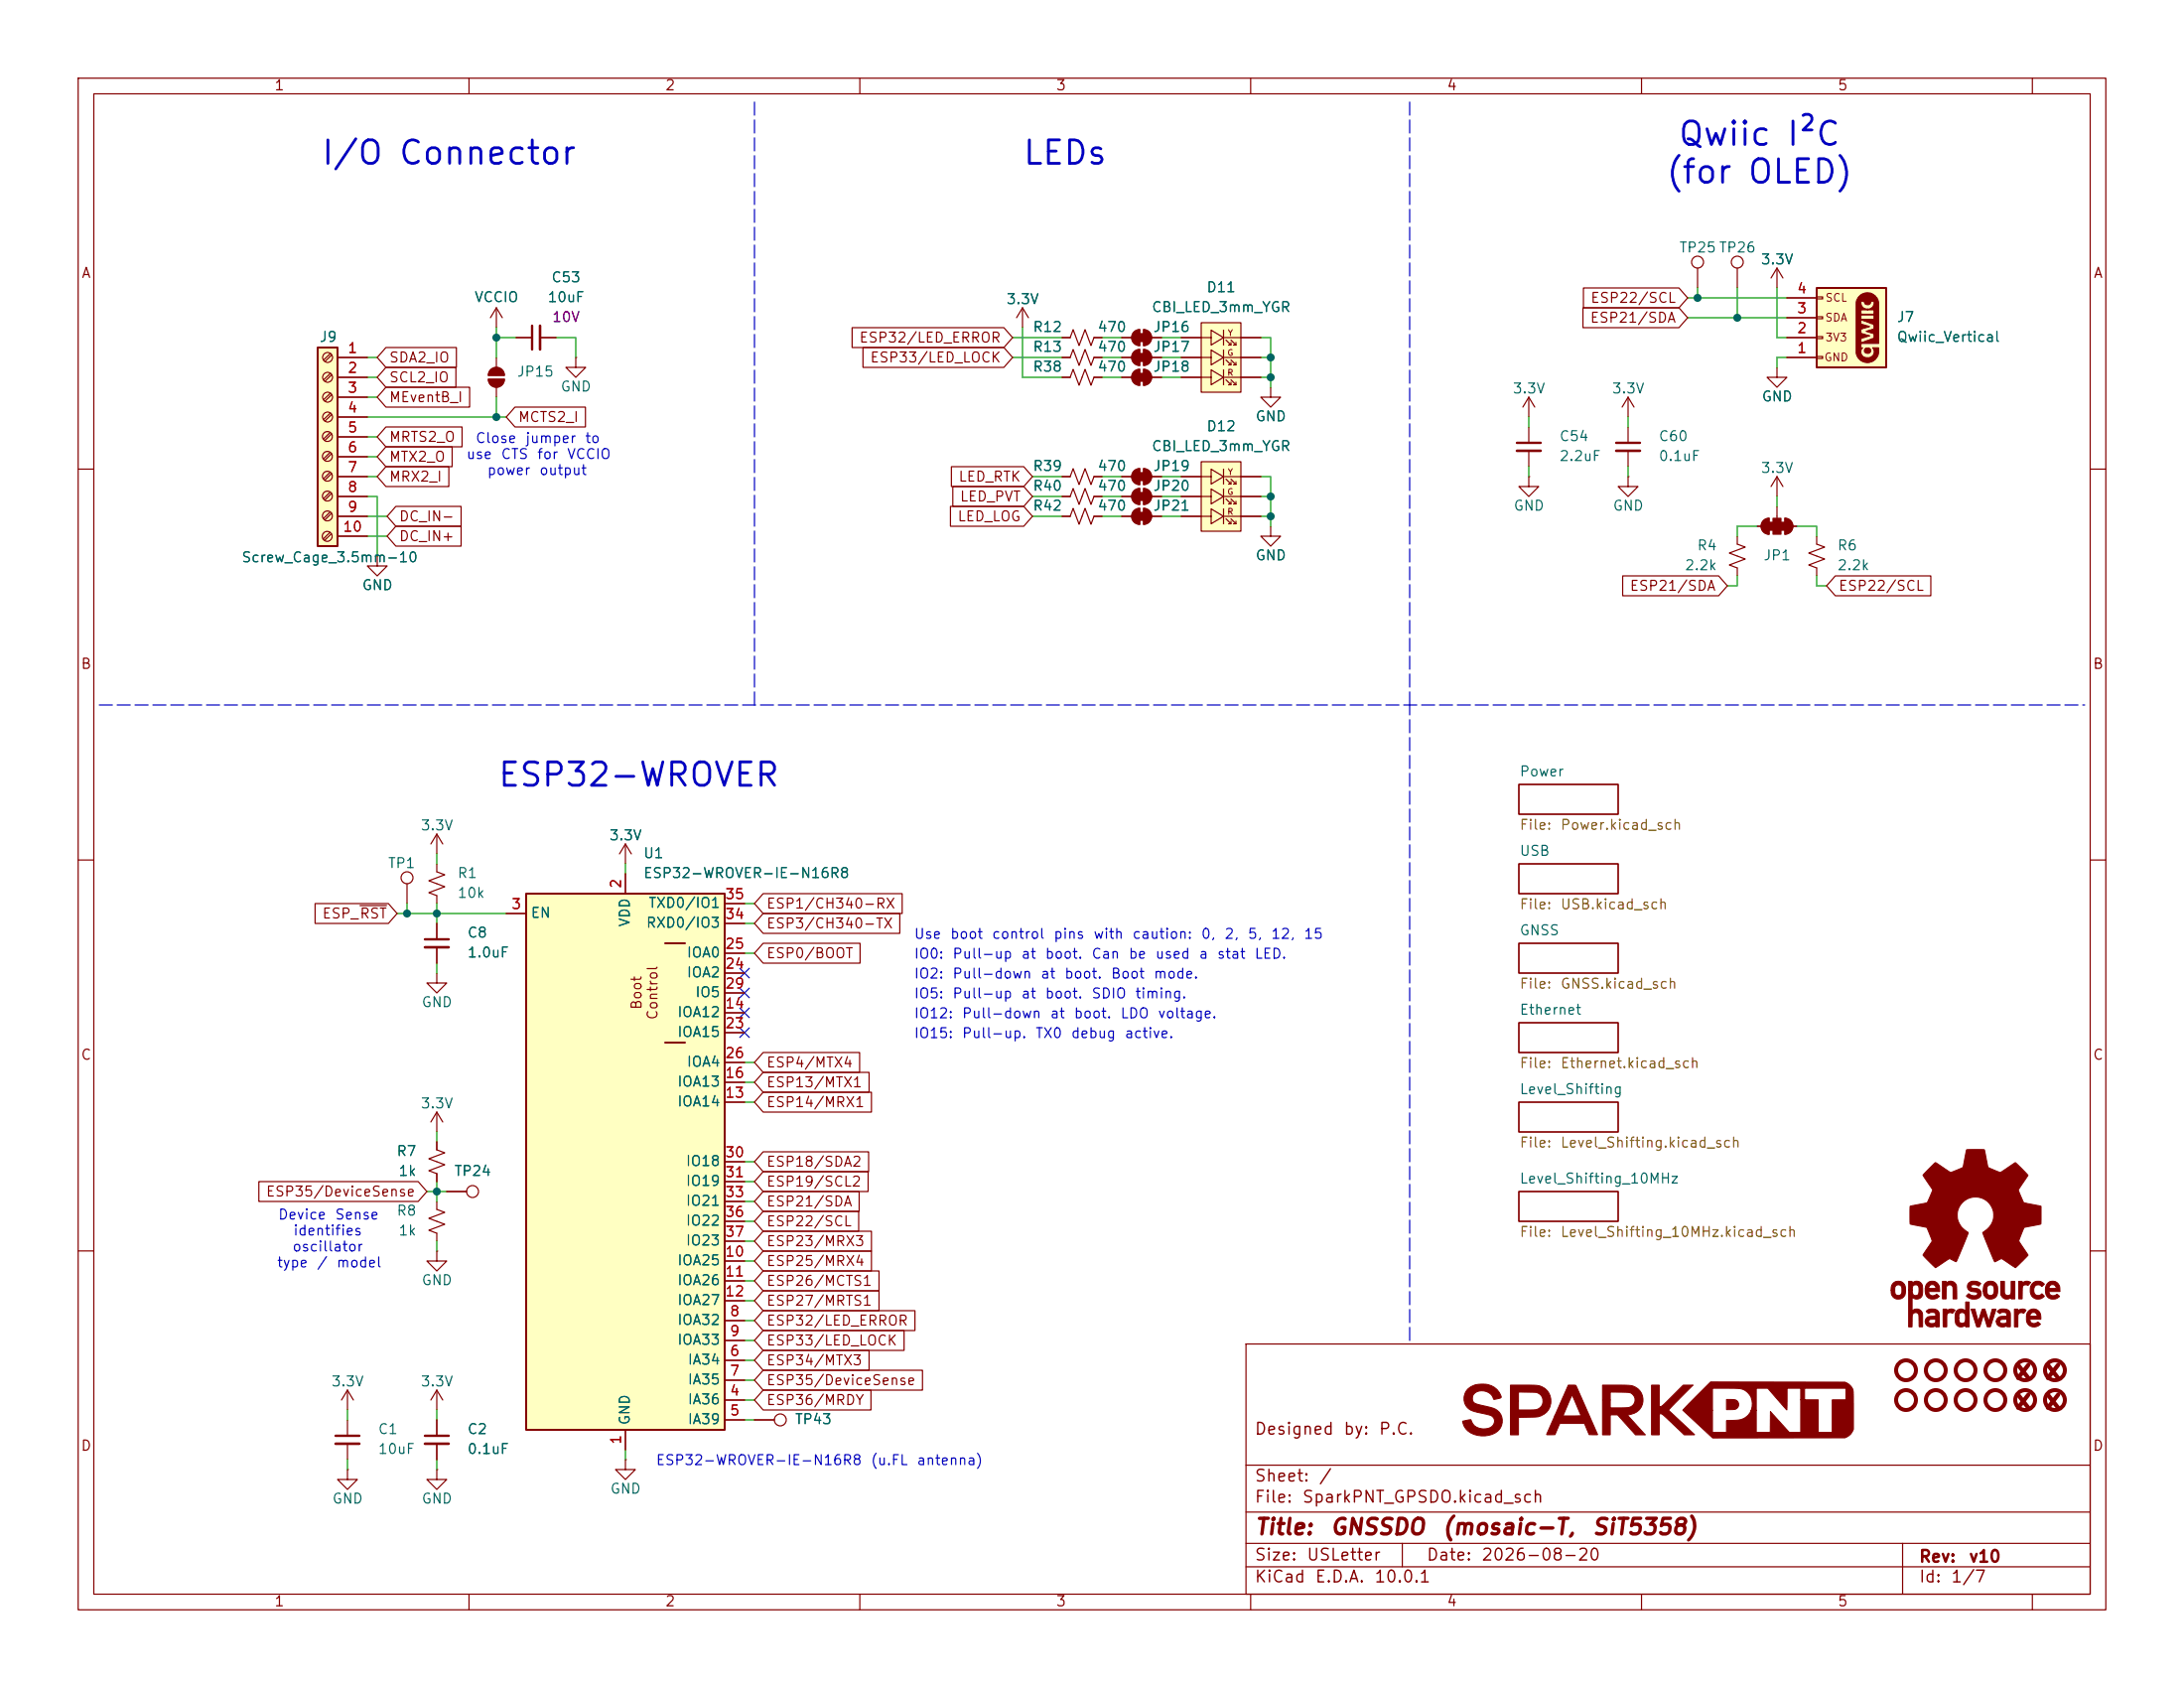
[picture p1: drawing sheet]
<svg xmlns="http://www.w3.org/2000/svg" width="279mm" height="216mm" viewBox="0 0 279 216" stroke-linecap="round" stroke-linejoin="round" font-family="sans-serif">
<g fill="none" stroke="#840000" stroke-width=".15">
<path d="M10 10h259.4v195.9h-259.4zM12 12h255.4v191.9h-255.4zM60 10v2M110 10v2M160 10v2M210 10v2M260 10v2M130.8 39.4l-.8 1.2M130.8 39.4l.8 1.2M130.8 39.4v2.5M143.5 43.2h1.3M145.1 42.5l.3-.3h.4v2a1.02 1.02 0 0 1-.9-.6 1.02 1.02 0 0 1 .2-1.1z"/>
<path d="M146.3 42.2a1.02 1.02 0 0 1 1 1 1.02 1.02 0 0 1-1 1zM147.3 43.2h1.3M10 60h2M267.4 60h2M10 110h2M80 108l-.8 1.2M80 108l.8 1.2M80 108v2.5M194.3 110.5h12.7v3.8h-12.7zM194.3 100.3h12.7v3.8h-12.7zM267.4 110h2M194.3 130.8h12.7v3.8h-12.7z"/>
<path d="M194.3 120.7h12.7v3.8h-12.7zM55.9 153.7v1l1 .4-2 .7 2 .8-2 .8 1 .3v1.1M194.3 152.4h12.7v3.8h-12.7zM194.3 141h12.7v3.8h-12.7zM10 160h2M44.4 177.8l-.7 1.3M44.4 177.8l.8 1.3M44.4 177.8v2.5M55.9 160v1.3h1.2l-1.2 1.3-1.3-1.3h1.3M55.9 160h.1M159.4 171.9h108v32h-108zM267.4 160h2"/>
<path d="M44.4 188v1.2h1.3l-1.3 1.3-1.2-1.3h1.2M44.4 188h.1M44.4 181.6v2M44.4 184.7v2M80 186.7v1.3h1.3l-1.3 1.2-1.3-1.2h1.3M80 186.7h.1M96.5 181.6h2.6M159.4 197.4h108M159.4 193.4h108M159.4 187.4h108M179.4 197.4v3M243.4 197.4v6.5"/>
<path d="M60 203.9v2M110 203.9v2M159.4 200.4h108M160 203.9v2M210 203.9v2M260 203.9v2"/>
<circle cx="99.8" cy="181.6" r=".76"/>
</g>
<g fill="#840000" stroke="#840000" stroke-width=".15">
<path d="M145.5 42.7h1.1v1h-1.1z"/>
<path d="M145.1 42.5l.3-.3h.4v2a1.02 1.02 0 0 1-.9-.6 1.02 1.02 0 0 1 .2-1.1z"/>
<path d="M146.3 42.2a1.02 1.02 0 0 1 1 1 1.02 1.02 0 0 1-1 1z"/>
</g>
<path d="M42.9 183.6h3.1" fill="none" stroke="#840000" stroke-width=".3"/>
<path d="M42.9 184.7h3.1" fill="none" stroke="#840000" stroke-width=".33"/>
<path d="M153.7 41.3h5v8.9h-5z" fill="#ffffc2"/>
<g fill="none" stroke="#840000" stroke-width=".15">
<path d="M135.9 43.2h1l.4-1 .7 2 .8-2 .8 2 .4-1h1M151.1 43.2h3.8v-1l1.6 1-1.6 .9v-.9M151.1 45.7h3.8v-.9l1.6 .9-1.6 1v-1M151.1 48.3h3.8v-1l1.6 1-1.6 .9v-.9M153.7 41.3h5v8.9h-5zM156.5 42.2v1.9M156.5 44.8v1.9M156.5 47.3v1.9M156.5 43.2h4.8M156.5 45.7h4.8M156.5 48.3h4.8M156.8 43.5l.7 .6h-.3"/>
<path d="M156.8 46l.7 .7h-.3M156.8 48.6l.7 .6h-.3M157.5 43.5l.6 .6M157.5 43.8v.3M157.5 46.4v.3M157.5 48.9v.3M157.5 46l.6 .7M157.5 48.6l.6 .6M157.8 44.1h.3M157.8 46.7h.3M157.8 49.2h.3M158.1 43.8v.3"/>
<path d="M158.1 46.4v.3M158.1 48.9v.3M55.9 177.8l-.8 1.3M55.9 177.8l.7 1.3M55.9 177.8v2.5M55.9 188v1.2h1.2l-1.2 1.3-1.3-1.3h1.3M55.9 188h.1M55.9 181.6v2M55.9 184.7v2"/>
</g>
<path d="M54.4 183.6h3" fill="none" stroke="#840000" stroke-width=".3"/>
<path d="M54.4 184.7h3" fill="none" stroke="#840000" stroke-width=".33"/>
<path d="M232.4 36.8h8.9v10.2h-8.9z" fill="#ffffc2"/>
<g fill="#840000" stroke="#840000" stroke-width=".13">
<path d="M237.9 37.8a1.46 1.46 0 0 1 2.4 .9l.1 5.2h-2.3v-.1l1.6-.6v-.5l-1-.3 1-.3v-2.5h-.8v-.1a.8 .8 0 0 0 .9-.9h-.5a.4 .4 0 0 1-.4 .4 .4 .4 0 0 1-.4-.4h-.4a.82 .82 0 0 0 .8 .9v.1h-.8v.6h1.6v.1h-1.6v.5h1.6v.7l-1.6-.6v.5l1.1 .4-1.1 .3v.5l1.1 .4-1.1 .3v1.2h.2a.82 .82 0 0 0 .4 1.3 .82 .82 0 0 0 1.1-.8l-.3-.5h.9a1.49 1.49 0 0 1-1.1 1.8 1.49 1.49 0 0 1-1.8-1.1v-6.5l.1-.5z"/>
<circle cx="238.9" cy="44.8" r=".4"/>
</g>
<path d="M232.4 36.8h8.9v10.2h-8.9z" fill="none" stroke="#840000" stroke-width=".25"/>
<g fill="none" stroke="#840000" stroke-width=".15">
<path d="M228.6 38.1h3.8M232.4 38h.8v.2h-.8zM195.6 50.8l-.8 1.3M195.6 50.8l.7 1.3M195.6 50.8v2.5M208.3 50.8l-.8 1.3M208.3 50.8l.7 1.3M208.3 50.8v2.5M228.6 45.7h3.8M228.6 43.2h3.8M228.6 40.6h3.8M232.4 40.5h.8v.3h-.8z"/>
<path d="M232.4 43.1h.8v.2h-.8zM232.4 45.6h.8v.2h-.8zM55.9 110.5v1l1 .4-2 .7 2 .8-2 .8 1 .4v1"/>
</g>
<path d="M153.7 59.1h5v8.8h-5z" fill="#ffffc2"/>
<g fill="none" stroke="#840000" stroke-width=".15">
<path d="M63.5 39.4l-.8 1.2M63.5 39.4l.8 1.2M63.5 39.4v2.5M217.2 34.3v2.5M222.2 34.3v2.5M227.3 34.3l-.7 1.3M227.3 34.3l.8 1.3M227.3 34.3v2.5M66 43.2h2.1M69.1 43.2h2M153.7 59.1h5v8.8h-5zM195.6 54.6v2"/>
<path d="M195.6 57.7v2M208.3 54.6v2M208.3 57.7v2M227.3 47v1.3h1.3l-1.3 1.2-1.2-1.2h1.2M151.1 61h3.8v-1l1.6 1-1.6 .9v-.9M151.1 63.5h3.8v-1l1.6 1-1.6 1v-1M151.1 66h3.8v-.9l1.6 .9-1.6 1v-1M156.5 60v1.9M156.5 62.5v2M156.5 65.1v1.9M156.5 61h4.8M156.5 63.5h4.8"/>
<path d="M156.5 66h4.8M156.8 61.3l.7 .6h-.3M156.8 63.8l.7 .7h-.3M156.8 66.4l.7 .6h-.3M157.5 61.3l.6 .6M157.5 61.6v.3M157.5 64.1v.4M157.5 66.7v.3M157.5 63.8l.6 .7M157.5 66.4l.6 .6M157.8 61.9h.3M157.8 64.5h.3"/>
<path d="M157.8 67h.3M158.1 61.6v.3M158.1 64.1v.4M158.1 66.7v.3M195.6 61v1.2h1.2l-1.2 1.3-1.3-1.3h1.3M195.6 61h.1M208.3 61v1.2h1.2l-1.2 1.3-1.3-1.3h1.3M208.3 61h.1M222.2 68.6v1l1.1 .4-2.1 .7 2.1 .8-2.1 .8 1 .3v1.1M224.8 67.3h1.3M225.6 66.6l.4-.2 .3-.1v2a1.02 1.02 0 0 1-.9-.6 1.02 1.02 0 0 1 .2-1.1zM227.3 61v2.5"/>
<path d="M227.3 64.8v1.5M227.3 61l-.7 1.2M227.3 61l.8 1.2M228.3 66.3a1.02 1.02 0 0 1 1.1 1 1.02 1.02 0 0 1-1.1 1zM228.6 67.3h1.3M55.9 118.1v2M55.9 124.5v1.2h1.2l-1.2 1.3-1.3-1.3h1.3M55.9 121.2v2M55.9 146.1v1l1 .3-2 .8 2 .8-2 .7 1 .4v1M55.9 142.2v2.6M55.9 142.2l-.8 1.3M55.9 142.2l.7 1.3"/>
<path d="M57.1 152.4h2.6"/>
<circle cx="217.2" cy="33.5" r=".76"/>
<circle cx="222.2" cy="33.5" r=".76"/>
<circle cx="60.5" cy="152.4" r=".76"/>
</g>
<path d="M68.1 41.7v3M194.1 56.6h3M206.8 56.6h3M54.4 120.1h3" fill="none" stroke="#840000" stroke-width=".3"/>
<path d="M69.1 41.7v3M194.1 57.7h3M206.8 57.7h3M54.4 121.2h3" fill="none" stroke="#840000" stroke-width=".33"/>
<g fill="#840000" stroke="#840000" stroke-width=".15">
<path d="M227.8 66.8h.5v1h-.5z"/>
<path d="M228.3 66.3a1.02 1.02 0 0 1 1.1 1 1.02 1.02 0 0 1-1.1 1z"/>
<path d="M226.8 66.3h1v2h-1z"/>
<path d="M226.3 66.8h.5v1h-.5z"/>
<path d="M225.6 66.6l.4-.2 .3-.1v2a1.02 1.02 0 0 1-.9-.6 1.02 1.02 0 0 1 .2-1.1z"/>
</g>
<g fill="none" stroke="#840000" stroke-width=".51">
<circle cx="243.8" cy="175.3" r="1.27"/>
<circle cx="251.5" cy="175.3" r="1.27"/>
</g>
<g fill="#840000" stroke="#840000" stroke-width=".13">
<path d="M242.2 164.1a.97 .97 0 0 1 1.2-.1 .97 .97 0 0 1 .4 1.2 .94 .94 0 0 1-1 1 .94 .94 0 0 1-.9-1.2h.5a.5 .5 0 0 0 .5 .7 .5 .5 0 0 0 .4-.7 .49 .49 0 0 0-.4-.7 .49 .49 0 0 0-.5 .7h-.5l.1-.5z"/>
<path d="M244.2 163.9h.4v.2a.81 .81 0 0 1 1-.1 .81 .81 0 0 1 .4 .9v.2a.82 .82 0 0 1-.4 .9 .82 .82 0 0 1-1-.1v1.8a.81 .81 0 0 1 1-.2 .81 .81 0 0 1 .4 1v1.2h-.5v-1.2a.47 .47 0 0 0-.4-.6 .47 .47 0 0 0-.5 .6v1.2h-.4v-4.7h.4v.2a.44 .44 0 0 0 .5 .5 .44 .44 0 0 0 .4-.6 .54 .54 0 0 0-.4-.8 .47 .47 0 0 0-.5 .7h-.4z"/>
<path d="M246.4 167.7a1.02 1.02 0 0 1 1.7 .3v1.7h-.5v-.2a.8 .8 0 0 1-.8 .2 .8 .8 0 0 1-.5-.7h.4a.47 .47 0 0 0 .6 .3 .47 .47 0 0 0 .3-.6l-.7 .1-.2 .2h-.4a.77 .77 0 0 1 .9-.6l.4-.1a.4 .4 0 0 0-.1-.4 .4 .4 0 0 0-.5 0h-.1a.3 .3 0 0 1-.5-.2z"/>
<path d="M246.5 164.2a.92 .92 0 0 1 1.1-.3 .92 .92 0 0 1 .5 1v.3h-1.4a.58 .58 0 0 0 .4 .5 .58 .58 0 0 0 .6-.2l.4 .3a1.05 1.05 0 0 1-1.3 .3 1.05 1.05 0 0 1-.5-1.3h1.4a.47 .47 0 0 0-.5-.5 .47 .47 0 0 0-.5 .5h-.4z"/>
<path d="M248.5 163.9h.5v.2a.84 .84 0 0 1 1-.1 .84 .84 0 0 1 .3 1v1.1h-.4v-1.1a.48 .48 0 0 0-.5-.7 .48 .48 0 0 0-.4 .7v1.1h-.5z"/>
<path d="M248.6 167.4h.5v.3a.78 .78 0 0 1 1-.1l-.3 .4a.48 .48 0 0 0-.6 0 .48 .48 0 0 0-.1 .5v1.2h-.5z"/>
<path d="M251.5 166.5h.4v3.2h-.4v-.2a.8 .8 0 0 1-1 .1 .8 .8 0 0 1-.4-.9v-.1h.5a.48 .48 0 0 0 .4 .7 .48 .48 0 0 0 .5-.7 .48 .48 0 0 0-.5-.7 .48 .48 0 0 0-.4 .7h-.5a.83 .83 0 0 1 .3-1 .83 .83 0 0 1 .9 0l.2 .1z"/>
<path d="M251.9 164.1l.5-.2a1.28 1.28 0 0 1 1 .3l-.3 .3a.73 .73 0 0 0-.9 0v.2l.3 .1a.72 .72 0 0 1 1 .6 .72 .72 0 0 1-.9 .8 1.26 1.26 0 0 1-1.1-.4l.4-.3a.79 .79 0 0 0 1.1 0v-.1a.63 .63 0 0 0-.7-.2 .64 .64 0 0 1-.6-.4 .64 .64 0 0 1 .2-.7z"/>
<path d="M252.2 167.5l.4-.1 .5 1.6 .4-1.3a.29 .29 0 0 1 .4-.3l.5 1.5 .5-1.4h.4l-.7 2.2h-.4l-.4-1.5-.4 1.2a.25 .25 0 0 1-.3 .3h-.2z"/>
<path d="M254 164.1a.93 .93 0 0 1 1.1-.1 .93 .93 0 0 1 .5 .9 .95 .95 0 0 1-.8 1.3 .95 .95 0 0 1-1.1-1.1h.5a.49 .49 0 0 0 .6 .6 .49 .49 0 0 0 .3-.7 .49 .49 0 0 0-.4-.7 .49 .49 0 0 0-.5 .6v.2h-.5l.1-.7z"/>
<path d="M255.5 167.7a1.08 1.08 0 0 1 1.7 .2v1.8h-.5v-.2a.81 .81 0 0 1-1.3-.5h.4a.54 .54 0 0 0 .9 .1v-.4l-.6 .1h-.2l-.1 .2h-.4a.77 .77 0 0 1 .9-.6l.4-.1a.4 .4 0 0 0-.1-.4 .4 .4 0 0 0-.5 0l-.2 .1z"/>
<path d="M256 163.9h.4v1.1a.46 .46 0 0 0 .4 .7 .46 .46 0 0 0 .5-.6v-1.2h.5v2.2h-.5v-.2a.81 .81 0 0 1-1.3-.3z"/>
<path d="M247.1 149.1l.5-.4 1.6 1a.48 .48 0 0 0 .7 .1l1-.4a.42 .42 0 0 0 .3-.5l.4-1.8 2.1-.1 .2 .1 .4 1.9a.39 .39 0 0 0 .4 .5l1.2 .5 1.9-1.3 .4 .4 1.2 1.2-1.2 1.9 .5 1.2a.57 .57 0 0 0 .7 .5l1.7 .4v2.2l-2.1 .5-.6 1.3a.51 .51 0 0 0 .1 .8l1 1.4-.2 .2-1.5 1.4-1.4-.9a.5 .5 0 0 0-.8 0l-.4 .2-.1-.1-1.4-3.4a.24 .24 0 0 1 0-.3 .24 .24 0 0 1 .2-.1 2.34 2.34 0 0 0 .5-3.6 2.34 2.34 0 0 0-3.6 .2 2.34 2.34 0 0 0 .9 3.5l.1 .2-1.5 3.5-.1 .1-.3-.2a.54 .54 0 0 0-.9 .1l-1.4 .8-.2-.1-1.4-1.5 .8-1.2a.66 .66 0 0 0 .4-.7l-.6-1.3a.41 .41 0 0 0-.5-.4l-1.7-.3-.1-.5 .1-1.8 1.7-.4a.55 .55 0 0 0 .6-.5l.4-.9a.38 .38 0 0 0 0-.6l-1.1-1.6z"/>
<path d="M257.7 167.4h.4v.3a.69 .69 0 0 1 1.1-.1l-.3 .4a.51 .51 0 0 0-.6 0 .51 .51 0 0 0-.2 .6v1.1h-.4z"/>
<path d="M258.3 163.9h.4v.2l.5-.2h.3l.3 .1-.2 .2a.27 .27 0 0 1-.4 .1 .42 .42 0 0 0-.5 .6v1.2h-.4z"/>
<path d="M259.6 167.6a.98 .98 0 0 1 1.1 0 .98 .98 0 0 1 .4 1.1h-1.4a.58 .58 0 0 0 .4 .6 .58 .58 0 0 0 .6-.2l.3 .3a1.05 1.05 0 0 1-1.3 .2 1.05 1.05 0 0 1-.5-1.2h1.4a.47 .47 0 0 0-.5-.5 .47 .47 0 0 0-.4 .5h-.5l.1-.4z"/>
<path d="M260 164.1a1.05 1.05 0 0 1 1.5 .2l-.3 .3a.6 .6 0 0 0-.7-.2 .6 .6 0 0 0-.3 .7 .57 .57 0 0 0 .4 .6 .57 .57 0 0 0 .6-.2l.3 .2a1.01 1.01 0 0 1-1.3 .3 1.01 1.01 0 0 1-.5-1.2z"/>
<path d="M262 164.1a.93 .93 0 0 1 1-.1 .93 .93 0 0 1 .5 .9v.3h-1.4a.64 .64 0 0 0 1.1 .4l.3 .2a1.05 1.05 0 0 1-1.3 .2 1.05 1.05 0 0 1-.5-1.2h1.4a.47 .47 0 0 0-.5-.5 .47 .47 0 0 0-.5 .5h-.4l.1-.4z"/>
</g>
<path d="M40.6 44.5h2.6v25.4h-2.6z" fill="#ffffc2"/>
<path d="M40.6 44.5h2.6v25.4h-2.6z" fill="none" stroke="#840000" stroke-width=".25"/>
<g fill="none" stroke="#840000" stroke-width=".15">
<path d="M42.2 55.3l-.8 .9M42.2 57.9l-.8 .8M42.3 45.2l-.9 .9M42.3 47.8l-.9 .8M42.3 50.3l-.9 .8M42.3 52.8l-.9 .9M42.4 55.5l-.8 .8M42.4 58l-.8 .9M42.4 45.4l-.8 .8M42.4 47.9l-.8 .9M42.4 50.5l-.8 .8M42.4 53l-.8 .8"/>
<path d="M43.2 45.7h3.8M43.2 48.3h3.8M43.2 50.8h3.8M43.2 53.3h3.8M43.2 55.9h3.8M43.2 58.4h3.8M146.3 59.9a1.02 1.02 0 0 1 1 1.1 1.02 1.02 0 0 1-1 1zM162.6 49.5v1.3h1.2l-1.2 1.3-1.3-1.3h1.3M42.2 68.1l-.8 .8M42.2 60.4l-.8 .8M42.2 62.9l-.8 .9M42.2 65.5l-.8 .8"/>
<path d="M42.4 68.3l-.9 .8M42.4 60.6l-.8 .8M42.4 63.1l-.8 .9M42.4 65.7l-.8 .8M43.2 61h3.8M43.2 63.5h3.8M43.2 66h3.8M43.2 68.6h3.8M48.3 71.1v1.3h1.2l-1.2 1.3-1.3-1.3h1.3M135.9 66h1l.4-1 .7 2.1 .8-2.1 .8 2.1 .4-1.1h1M135.9 61h1l.4-1.1 .7 2.1 .8-2.1 .8 2.1 .4-1h1M143.5 61h1.3"/>
<path d="M143.5 63.5h1.3M145.1 60.2l.3-.2 .4-.1v2.1a1.02 1.02 0 0 1-.9-.7 1.02 1.02 0 0 1 .2-1.1zM145.1 62.8l.3-.3h.4v2a1.02 1.02 0 0 1-.9-.6 1.02 1.02 0 0 1 .2-1.1zM146.3 62.5a1.02 1.02 0 0 1 1 1 1.02 1.02 0 0 1-1 1zM147.3 61h1.3M147.3 63.5h1.3M162.6 67.3v1.3h1.2l-1.2 1.3-1.3-1.3h1.3M232.4 68.6v1l1 .4-2 .7 2 .8-2 .8 1 .3v1.1"/>
<circle cx="41.9" cy="55.8" r=".63"/>
<circle cx="41.9" cy="58.4" r=".63"/>
<circle cx="41.9" cy="50.8" r=".63"/>
<circle cx="41.9" cy="45.7" r=".63"/>
<circle cx="41.9" cy="48.3" r=".63"/>
<circle cx="41.9" cy="53.3" r=".63"/>
<circle cx="41.9" cy="68.6" r=".63"/>
<circle cx="41.9" cy="66" r=".63"/>
<circle cx="41.9" cy="63.4" r=".63"/>
<circle cx="41.9" cy="60.9" r=".63"/>
</g>
<g fill="#840000" stroke="#840000" stroke-width=".15">
<path d="M145.5 60.5h1.1v1h-1.1z"/>
<path d="M145.1 60.2l.3-.2 .4-.1v2.1a1.02 1.02 0 0 1-.9-.7 1.02 1.02 0 0 1 .2-1.1z"/>
<path d="M146.3 59.9a1.02 1.02 0 0 1 1 1.1 1.02 1.02 0 0 1-1 1z"/>
<path d="M145.5 63h1.1v1h-1.1z"/>
<path d="M145.1 62.8l.3-.3h.4v2a1.02 1.02 0 0 1-.9-.6 1.02 1.02 0 0 1 .2-1.1z"/>
<path d="M146.3 62.5a1.02 1.02 0 0 1 1 1 1.02 1.02 0 0 1-1 1z"/>
</g>
<circle cx="255.3" cy="175.3" r="1.27" fill="none" stroke="#840000" stroke-width=".51"/>
<path d="M67.3 114.3h25.4v68.6h-25.4z" fill="#ffffc2"/>
<path d="M67.3 114.3h25.4v68.6h-25.4zM85.1 120.7h2.5M85.1 133.4h2.5" fill="none" stroke="#840000" stroke-width=".25"/>
<g fill="none" stroke="#840000" stroke-width=".15">
<path d="M202.5 39.4h12.3l1.1 1.2-1.1 1.3h-12.3zM202.6 36.8h12.2l1.1 1.3-1.1 1.3h-12.2zM228.6 38.1h3.8M43.2 45.7h3.8M43.2 48.3h3.8M43.2 50.8h3.8M43.2 53.3h3.8M43.2 55.9h3.8M43.2 58.4h3.8M49.4 57.1h8.4v2.6h-8.4l-1.1-1.3zM49.4 59.7h8v2.5h-8l-1.1-1.2zM49.4 54.6h9.7v2.6h-9.7l-1.1-1.3z"/>
<path d="M49.4 44.4h9v2.6h-9l-1.1-1.3zM49.4 49.5h10.7v2.6h-10.7l-1.1-1.3zM49.4 47h8.9v2.5h-8.9l-1.1-1.2zM62.5 48.5h2a1.02 1.02 0 0 1-1 1 1.02 1.02 0 0 1-1-1zM62.8 47.3a1.02 1.02 0 0 1 1.1-.2 1.02 1.02 0 0 1 .6 .9h-2l.1-.4zM63.5 45.7v1.3M63.5 49.5v1.3M65.9 52.1h9v2.5h-9l-1.1-1.3zM66 43.2h2.1M69.1 43.2h2M73.7 45.7v1.3h1.2l-1.2 1.3-1.3-1.3h1.3M73.7 45.7h.1"/>
<path d="M109 41.9h19.4l1.1 1.3-1.1 1.3h-19.4zM110.4 44.4h18l1.1 1.3-1.1 1.3h-18zM121.7 59.7h9.3l1.1 1.3-1.1 1.2h-9.3zM135.9 48.3h1l.4-1.1 .7 2.1 .8-2.1 .8 2.1 .4-1h1M135.9 45.7h1l.4-1 .7 2 .8-2 .8 2 .4-1h1M135.9 43.2h1M140 43.2h1M143.5 45.7h1.3M143.5 48.3h1.3M143.5 43.2h1.3M145.1 45l.3-.2 .4-.1v2a1.02 1.02 0 0 1-.9-.6 1.02 1.02 0 0 1 .2-1.1zM145.1 47.5l.3-.2 .4-.1v2.1a1.02 1.02 0 0 1-.9-.7 1.02 1.02 0 0 1 .2-1.1z"/>
<path d="M146.3 44.7a1.02 1.02 0 0 1 1 1 1.02 1.02 0 0 1-1 1zM146.3 47.2a1.02 1.02 0 0 1 1 1.1 1.02 1.02 0 0 1-1 1zM147.3 45.7h1.3M147.3 48.3h1.3M147.3 43.2h1.3M151.1 45.7h2.6M151.1 48.3h2.6M151.1 43.2h2.6M158.7 45.7h2.6M158.7 48.3h2.6M158.7 43.2h2.6M228.6 45.7h3.8"/>
<path d="M228.6 43.2h3.8M228.6 40.6h3.8M43.2 63.5h3.8M43.2 66h3.8M43.2 61h3.8M43.2 68.6h3.8M50.6 64.8h8.4v2.5h-8.4l-1.1-1.3zM50.6 67.3h8.4v2.6h-8.4l-1.1-1.3zM121.6 64.8h9.4l1.1 1.2-1.1 1.3h-9.4zM121.9 62.2h9.1l1.1 1.3-1.1 1.3h-9.1zM135.9 63.5h1l.4-1 .7 2 .8-2 .8 2 .4-1h1M135.9 66h1"/>
<path d="M135.9 61h1M140 66h1M140 61h1M143.5 63.5h1.3M143.5 66h1.3M143.5 61h1.3M145.1 65.3l.3-.2 .4-.1v2.1a1.02 1.02 0 0 1-.9-.7 1.02 1.02 0 0 1 .2-1.1zM146.3 65a1.02 1.02 0 0 1 1 1 1.02 1.02 0 0 1-1 1.1zM147.3 63.5h1.3M147.3 66h1.3M147.3 61h1.3M151.1 63.5h2.6"/>
<path d="M151.1 66h2.6M151.1 61h2.6M158.7 63.5h2.6M158.7 66h2.6M158.7 61h2.6M207.6 73.7h12.3l1.1 1.2-1.1 1.3h-12.3zM234.8 73.7h12.2v2.5h-12.2l-1.1-1.3zM40.3 115.6h9.4l1.1 1.2-1.1 1.3h-9.4zM46.1 115.8h3.3M52.1 113v2.6M55.9 106.7l-.8 1.3M55.9 106.7l.7 1.3"/>
<path d="M55.9 106.7v2.5M55.9 118.1v2M64.8 116.8h2.5M80 111.8v2.5M92.7 118.1h2.5M92.7 115.6h2.5M97.6 116.8h17.5v2.6h-17.5l-1.1-1.3zM97.6 114.3h17.8v2.5h-17.8l-1.1-1.2zM55.9 121.2v2M92.7 129.5h2.5M92.7 138.4h2.5M92.7 132.1h2.5"/>
<path d="M92.7 124.5h2.5M92.7 121.9h2.5M92.7 135.9h2.5M92.7 127h2.5M97.6 139.7h13.9v2.5h-13.9l-1.1-1.2zM97.6 120.6h12.4v2.6h-12.4l-1.1-1.3zM97.6 134.6h12.4v2.6h-12.4l-1.1-1.3zM97.6 137.2h13.6v2.5h-13.6l-1.1-1.3zM33.1 151.1h20.4l1.1 1.3-1.1 1.3h-20.4zM55.9 146.1v1M55.9 150.1v1M57.1 152.4h2.6"/>
<path d="M92.7 141h2.5M92.7 148.6h2.5M92.7 151.1h2.5M92.7 153.7h2.5M92.7 156.2h2.5M92.7 158.8h2.5M97.6 154.9h12.3v2.6h-12.3l-1.1-1.3zM97.6 149.9h13.5v2.5h-13.5l-1.1-1.3zM97.6 147.3h13.5v2.6h-13.5l-1.1-1.3zM97.6 157.5h13.9v2.5h-13.9l-1.1-1.2zM97.6 152.4h12.3v2.5h-12.3l-1.1-1.2zM92.7 179.1h2.5"/>
<path d="M92.7 174h2.5M92.7 176.5h2.5M92.7 168.9h2.5M92.7 171.5h2.5M92.7 161.3h2.5M92.7 163.8h2.5M92.7 166.4h2.5M97.6 177.8h13.8v2.5h-13.8l-1.1-1.2zM97.6 175.3h20.4v2.5h-20.4l-1.1-1.3zM97.6 162.6h14.9v2.5h-14.9l-1.1-1.3zM97.6 165.1h14.9v2.5h-14.9l-1.1-1.2zM97.6 167.6h19.4v2.6h-19.4l-1.1-1.3z"/>
<path d="M97.6 170.2h18.1v2.5h-18.1l-1.1-1.2zM97.6 172.7h13.6v2.6h-13.6l-1.1-1.3zM97.6 160h13.9v2.6h-13.9l-1.1-1.3zM55.9 181.6v2M55.9 184.7v2M80 182.9v2.5M92.7 181.6h2.5M96.5 181.6h2.6"/>
<circle cx="52.1" cy="112.3" r=".76"/>
</g>
<g fill="#840000" stroke="#840000" stroke-width=".15">
<path d="M145.5 45.2h1.1v1h-1.1z"/>
<path d="M145.1 45l.3-.2 .4-.1v2a1.02 1.02 0 0 1-.9-.6 1.02 1.02 0 0 1 .2-1.1z"/>
<path d="M146.3 44.7a1.02 1.02 0 0 1 1 1 1.02 1.02 0 0 1-1 1z"/>
<path d="M145.5 47.8h1.1v1h-1.1z"/>
<path d="M145.1 47.5l.3-.2 .4-.1v2.1a1.02 1.02 0 0 1-.9-.7 1.02 1.02 0 0 1 .2-1.1z"/>
<path d="M146.3 47.2a1.02 1.02 0 0 1 1 1.1 1.02 1.02 0 0 1-1 1z"/>
<path d="M145.5 65.5h1.1v1h-1.1z"/>
<path d="M145.1 65.3l.3-.2 .4-.1v2.1a1.02 1.02 0 0 1-.9-.7 1.02 1.02 0 0 1 .2-1.1z"/>
<path d="M146.3 65a1.02 1.02 0 0 1 1 1 1.02 1.02 0 0 1-1 1.1z"/>
<path d="M62.5 48.5h2a1.02 1.02 0 0 1-1 1 1.02 1.02 0 0 1-1-1z"/>
<path d="M62.8 47.3a1.02 1.02 0 0 1 1.1-.2 1.02 1.02 0 0 1 .6 .9h-2l.1-.4z"/>
</g>
<g fill="none" stroke="#840000" stroke-width=".51">
<circle cx="243.8" cy="179.1" r="1.27"/>
<circle cx="247.6" cy="175.3" r="1.27"/>
<circle cx="247.6" cy="179.1" r="1.27"/>
<circle cx="251.5" cy="179.1" r="1.27"/>
<circle cx="255.3" cy="179.1" r="1.27"/>
<circle cx="259.1" cy="175.3" r="1.27"/>
<circle cx="259.1" cy="179.1" r="1.27"/>
<circle cx="262.9" cy="175.3" r="1.27"/>
<circle cx="262.9" cy="179.1" r="1.27"/>
</g>
<g fill="#840000" stroke="#840000" stroke-width=".13">
<path d="M187.9 177.6a2.89 2.89 0 0 1 3.9 .5l.3 .6-1 .3a1.56 1.56 0 0 0-2.6-.6 .8 .8 0 0 0 .7 1.3l.7 .1a2.61 2.61 0 0 1 2.1 1.1 1.86 1.86 0 0 1-1.6 2.7 2.95 2.95 0 0 1-3.1-1.2l-.2-.6 1-.2a1.76 1.76 0 0 0 3 .6 .87 .87 0 0 0 0-.9 .87 .87 0 0 0-.9-.4l-.3-.1a4.2 4.2 0 0 1-2.2-.8 1.73 1.73 0 0 1 .2-2.4z"/>
<path d="M193.2 177.2h2.6a2.17 2.17 0 0 1 2.6 2.4 2.26 2.26 0 0 1-2.6 1.7h-1.5v2.2h-1.1v-4.3h1.1v1.1h1a2.28 2.28 0 0 0 1.8-.3 1.15 1.15 0 0 0 .2-1.4 1.15 1.15 0 0 0-1.3-.5l-1.7-.1v1.2h-1.1z"/>
<path d="M200.6 177.2h.5a.44 .44 0 0 1 .7 .3l2.6 6h-1.1l-.6-1.4h-3.2l-.6 1.4h-1l1-2.4h3.4l-1.2-2.7-1.1 2.7h-1.1z"/>
<path d="M205 177.2h2.6a2.21 2.21 0 0 1 2.5 1.3 1.94 1.94 0 0 1-1.9 2.5l2.3 2.5h-1.3l-2.3-2.5h-.9v2.5h-1v-4.4h1v1h1.1a2.57 2.57 0 0 0 1.8-.3 .99 .99 0 0 0 .2-1.2 .99 .99 0 0 0-1.1-.5h-2v1h-1z"/>
<path d="M211.3 177.2h1v2.7a.74 .74 0 0 0 .7-.4l2.3-2.3h1.3l-3.1 3.2 3.3 3.1h-1.3l-2.6-2.4a.61 .61 0 0 0-.6-.3v2.7h-1z"/>
<path d="M220.9 179h.5a.75 .75 0 0 1 1 .7 .83 .83 0 0 1-1 .6h-.5z"/>
<path d="M218.8 176.8h17.2a1.6 1.6 0 0 1 1.1 1.9v4.1a1.71 1.71 0 0 1-1.1 1.1h-16.9l-3.8-3.5h3.8v2.8h1.8v-1.5h.8a2.2 2.2 0 0 0 2.3-1.3h.7v2.8h1.8v-2.7l2.4 2.7h1.5v-4.2h2.2v4.2h1.8v-4.2h1.7v-1.4h-5.2v1.4h-.5v-1.4h-1.8v2.7l-2.4-2.7h-1.5v2.8h-.7a2.04 2.04 0 0 0-2.2-2.8h-2.7v2.8h-3.8z"/>
</g>
<path d="M12.7 90.2h254M96.5 90.2v-77.5M180.3 90.2v-77.5M180.3 171.5v-81.3" fill="none" stroke="#0000c2" stroke-width=".15" stroke-dasharray="1.7 .6"/>
<g fill="none" stroke="#009600" stroke-width=".15">
<path d="M215.9 38.1h12.7M217.2 36.8v1.3M222.2 36.8v3.8M227.3 36.8v6.4h1.3M47 48.3h1.3M47 45.7h1.3M47 50.8h1.3M47 53.3h17.8M47 55.9h1.3M47 58.4h1.3M63.5 43.2h2.5M63.5 41.9v3.8"/>
<path d="M63.5 50.8v2.5M71.1 43.2h2.6v2.5M129.5 43.2h6.4M129.5 45.7h6.4M130.8 41.9v6.4h5.1M141 48.3h2.5M141 43.2h2.5M141 45.7h2.5M148.6 48.3h2.5M148.6 43.2h2.5M148.6 45.7h2.5M161.3 48.3h1.3"/>
<path d="M161.3 43.2h1.3v6.3M161.3 45.7h1.3M195.6 53.3v1.3M195.6 59.7v1.3M208.3 53.3v1.3M208.3 59.7v1.3M215.9 40.6h12.7M228.6 45.7h-1.3v1.3M47 63.5h1.3v7.6M47 61h1.3M47 66h2.5M47 68.6h2.5"/>
<path d="M132.1 63.5h3.8M132.1 61h3.8M132.1 66h3.8M141 63.5h2.5M141 61h2.5M141 66h2.5M148.6 63.5h2.5M148.6 61h2.5M148.6 66h2.5M161.3 63.5h1.3M161.3 61h1.3v6.3M161.3 66h1.3"/>
<path d="M222.2 73.7v1.2h-1.2M224.8 67.3h-2.6v1.3M227.3 63.5v1.3M229.9 67.3h2.5v1.3M232.4 73.7v1.2h1.3M50.8 116.8h14M52.1 115.6v1.2M55.9 109.2v1.3M55.9 115.6v2.5M80 110.5v1.3M95.2 118.1h1.3M95.2 115.6h1.3"/>
<path d="M55.9 123.2v1.3M95.2 135.9h1.3M95.2 138.4h1.3M95.2 121.9h1.3M54.6 152.4h2.5M55.9 144.8v1.3M55.9 151.1v2.6M55.9 158.8v1.2M95.2 141h1.3M95.2 153.7h1.3M95.2 151.1h1.3M95.2 158.8h1.3"/>
<path d="M95.2 148.6h1.3M95.2 156.2h1.3M95.2 168.9h1.3M95.2 174h1.3M95.2 166.4h1.3M95.2 171.5h1.3M95.2 176.5h1.3M95.2 179.1h1.3M95.2 161.3h1.3M95.2 163.8h1.3M44.4 180.3v1.3M44.4 186.7v1.3"/>
<path d="M55.9 180.3v1.3M55.9 186.7v1.3M80 185.4v1.3M95.2 181.6h1.3"/>
</g>
<path d="M94.6 131.5l1.3 1.2M94.6 128.9l1.3 1.2M94.6 123.9l1.3 1.2M94.6 126.4l1.3 1.2M95.9 131.5l-1.3 1.2M95.9 128.9l-1.3 1.2M95.9 123.9l-1.3 1.2M95.9 126.4l-1.3 1.2" fill="none" stroke="#000084" stroke-width=".15"/>
<g fill="#009600" stroke="#009600" stroke-width=".13">
<circle cx="55.9" cy="152.4" r=".46"/>
<circle cx="52.1" cy="116.8" r=".46"/>
<circle cx="63.5" cy="43.2" r=".46"/>
<circle cx="55.9" cy="116.8" r=".46"/>
<circle cx="63.5" cy="53.3" r=".46"/>
<circle cx="162.6" cy="66" r=".46"/>
<circle cx="162.6" cy="63.5" r=".46"/>
<circle cx="162.6" cy="45.7" r=".46"/>
<circle cx="162.6" cy="48.3" r=".46"/>
<circle cx="217.2" cy="38.1" r=".46"/>
<circle cx="222.2" cy="40.6" r=".46"/>
</g>
<g font-size="3" fill="#0000c2">
<text x="40.9" y="21.8">I/O Connector</text>
<text x="130.7" y="21.8">LEDs</text>
<text x="214.5" y="19.4">Qwiic I²C</text>
<text x="212.9" y="24.2">(for OLED)</text>
<text x="63.5" y="101.4">ESP32-WROVER</text>
</g>
<g font-size="2.5" fill="#840000">
<text x="257.6" y="177">x x</text>
<text x="257.6" y="180.8">x x</text>
</g>
<g font-size="2" fill="#840000">
<text x="160.4" y="196.8">Title:</text>
<text x="170.1" y="196.8">GNSSDO</text>
<text x="184.4" y="196.8">(mosaic-T,</text>
<text x="203.6" y="196.8">SiT5358)</text>
</g>
<g font-size="1.5" fill="#840000">
<text x="160.4" y="183.9">Designed</text>
<text x="171.8" y="183.9">by:</text>
<text x="176.3" y="183.9">P.C.</text>
<text x="160.4" y="189.9">Sheet:</text>
<text x="168.6" y="189.9">/</text>
<text x="160.4" y="192.6">File:</text>
<text x="166.5" y="192.6">SparkPNT_GPSDO.kicad_sch</text>
<text x="160.4" y="202.8">KiCad</text>
<text x="160.4" y="200">Size:</text>
<text x="167.1" y="200">USLetter</text>
<text x="168.1" y="202.8">E.D.A.</text>
<text x="175.7" y="202.8">10.0.1</text>
<text x="182.4" y="200">Date:</text>
<text x="189.4" y="200">2026-08-20</text>
<text x="245.4" y="200.2">Rev:</text>
<text x="245.4" y="202.8">Id:</text>
<text x="249.5" y="202.8">1/7</text>
<text x="251.8" y="200.2">v10</text>
</g>
<g font-size="1.3" fill="#840000">
<text x="35" y="11.9">1</text>
<text x="85" y="11.9">2</text>
<text x="135" y="11.9">3</text>
<text x="185" y="11.9">4</text>
<text x="235" y="11.9">5</text>
<text x="10.3" y="35.9">A</text>
<text x="267.7" y="35.9">A</text>
<text x="203.3" y="41.6">ESP21/SDA</text>
<text x="203.4" y="39.1">ESP22/SCL</text>
<text x="49.7" y="46.7">SDA2_IO</text>
<text x="109.8" y="44.1">ESP32/LED_ERROR</text>
<text x="111.2" y="46.7">ESP33/LED_LOCK</text>
<text x="49.7" y="51.8">MEventB_I</text>
<text x="49.7" y="49.2">SCL2_IO</text>
<text x="49.7" y="59.4">MTX2_O</text>
<text x="49.7" y="56.8">MRTS2_O</text>
<text x="66.2" y="54.3">MCTS2_I</text>
<text x="49.7" y="61.9">MRX2_I</text>
<text x="122.5" y="61.9">LED_RTK</text>
<text x="122.7" y="64.5">LED_PVT</text>
<text x="51" y="67">DC_IN-</text>
<text x="51" y="69.5">DC_IN+</text>
<text x="122.4" y="67">LED_LOG</text>
<text x="208.4" y="75.9">ESP21/SDA</text>
<text x="235.1" y="75.9">ESP22/SCL</text>
<text x="10.3" y="85.9">B</text>
<text x="267.7" y="85.9">B</text>
<text x="41.1" y="117.8">ESP_RST</text>
<text x="97.9" y="119.1">ESP3/CH340-TX</text>
<text x="97.9" y="116.5">ESP1/CH340-RX</text>
<text x="97.9" y="122.9">ESP0/BOOT</text>
<text x="82.4" y="129.2" transform="rotate(-90 82.4 129.2)">Boot</text>
<text x="84.4" y="130.5" transform="rotate(-90 84.4 130.5)">Control</text>
<text x="10.3" y="135.9">C</text>
<text x="97.9" y="136.8">ESP4/MTX4</text>
<text x="267.7" y="135.9">C</text>
<text x="97.9" y="141.9">ESP14/MRX1</text>
<text x="97.9" y="139.4">ESP13/MTX1</text>
<text x="97.9" y="149.5">ESP18/SDA2</text>
<text x="33.9" y="153.4">ESP35/DeviceSense</text>
<text x="97.9" y="152.1">ESP19/SCL2</text>
<text x="97.9" y="154.6">ESP21/SDA</text>
<text x="97.9" y="157.2">ESP22/SCL</text>
<text x="97.9" y="159.7">ESP23/MRX3</text>
<text x="97.9" y="164.8">ESP26/MCTS1</text>
<text x="97.9" y="167.3">ESP27/MRTS1</text>
<text x="97.9" y="162.2">ESP25/MRX4</text>
<text x="97.9" y="169.9">ESP32/LED_ERROR</text>
<text x="97.9" y="172.4">ESP33/LED_LOCK</text>
<text x="97.9" y="177.5">ESP35/DeviceSense</text>
<text x="97.9" y="174.9">ESP34/MTX3</text>
<text x="10.3" y="185.9">D</text>
<text x="97.9" y="180">ESP36/MRDY</text>
<text x="267.7" y="185.9">D</text>
<text x="35" y="205.8">1</text>
<text x="85" y="205.8">2</text>
<text x="135" y="205.8">3</text>
<text x="185" y="205.8">4</text>
<text x="235" y="205.8">5</text>
</g>
<g font-size="1.3" fill="#006464">
<text x="214.7" y="32.6">TP25 TP26</text>
<text x="225.2" y="34.1">3.3V</text>
<text x="60.6" y="39">VCCIO</text>
<text x="70" y="39">10uF</text>
<text x="70.4" y="36.4">C53</text>
<text x="128.7" y="39.2">3.3V</text>
<text x="147.2" y="40.2">CBI_LED_3mm_YGR</text>
<text x="154.3" y="37.7">D11</text>
<text x="242.6" y="41.5">J7</text>
<text x="40.8" y="44">J9</text>
<text x="132" y="42.8">R12</text>
<text x="132" y="47.9">R38</text>
<text x="132" y="45.3">R13</text>
<text x="140.3" y="42.8">470</text>
<text x="140.3" y="47.9">470</text>
<text x="140.3" y="45.3">470</text>
<text x="147.4" y="42.8">JP16</text>
<text x="147.4" y="45.3">JP17</text>
<text x="147.4" y="47.9">JP18</text>
<text x="242.6" y="44">Qwiic_Vertical</text>
<text x="66" y="48.5">JP15</text>
<text x="71.6" y="50.4">GND</text>
<text x="193.4" y="50.6">3.3V</text>
<text x="206.1" y="50.6">3.3V</text>
<text x="225.3" y="51.7">GND</text>
<text x="147.2" y="58">CBI_LED_3mm_YGR</text>
<text x="154.3" y="55.5">D12</text>
<text x="160.5" y="54.2">GND</text>
<text x="199.4" y="56.7">C54</text>
<text x="199.4" y="59.3">2.2uF</text>
<text x="212.1" y="56.7">C60</text>
<text x="212.1" y="59.3">0.1uF</text>
<text x="132" y="65.6">R42</text>
<text x="132" y="60.6">R39</text>
<text x="132" y="63.1">R40</text>
<text x="140.3" y="65.6">470</text>
<text x="140.3" y="60.6">470</text>
<text x="140.3" y="63.1">470</text>
<text x="147.4" y="60.6">JP19</text>
<text x="147.4" y="63.1">JP20</text>
<text x="147.4" y="65.6">JP21</text>
<text x="193.5" y="65.6">GND</text>
<text x="206.2" y="65.6">GND</text>
<text x="225.2" y="60.8">3.3V</text>
<text x="160.5" y="72">GND</text>
<text x="217" y="70.7">R4</text>
<text x="225.5" y="72">JP1</text>
<text x="235" y="70.7">R6</text>
<text x="30.8" y="72.2">Screw_Cage_3.5mm-10</text>
<text x="46.2" y="75.8">GND</text>
<text x="215.4" y="73.3">2.2k</text>
<text x="235" y="73.3">2.2k</text>
<text x="194.3" y="99.6">Power</text>
<text x="53.7" y="106.5">3.3V</text>
<text x="77.9" y="107.8">3.3V</text>
<text x="49.5" y="111.4">TP1</text>
<text x="58.4" y="112.6">R1</text>
<text x="82.2" y="110.1">U1</text>
<text x="82.2" y="112.6">ESP32-WROVER-IE-N16R8</text>
<text x="194.3" y="109.8">USB</text>
<text x="58.4" y="115.2">10k</text>
<text x="67.8" y="117.7">EN</text>
<text x="80.9" y="118.6" transform="rotate(-90 80.9 118.6)">VDD</text>
<text x="82.6" y="119">RXD0/IO3</text>
<text x="82.9" y="116.4">TXD0/IO1</text>
<text x="194.3" y="119.9">GNSS</text>
<text x="59.7" y="120.2">C8</text>
<text x="59.7" y="122.8">1.0uF</text>
<text x="87.8" y="125.3">IOA2</text>
<text x="87.8" y="122.8">IOA0</text>
<text x="53.8" y="129.1">GND</text>
<text x="86.6" y="130.4">IOA12</text>
<text x="88.9" y="127.9">IO5</text>
<text x="194.3" y="130.1">Ethernet</text>
<text x="86.6" y="132.9">IOA15</text>
<text x="87.8" y="136.8">IOA4</text>
<text x="53.7" y="142.1">3.3V</text>
<text x="86.6" y="141.8">IOA14</text>
<text x="86.6" y="139.3">IOA13</text>
<text x="194.3" y="140.3">Level_Shifting</text>
<text x="50.6" y="148.2">R7</text>
<text x="87.6" y="149.5">IO18</text>
<text x="50.6" y="155.8">R8</text>
<text x="50.9" y="150.7">1k</text>
<text x="58" y="150.7">TP24</text>
<text x="87.6" y="152">IO19</text>
<text x="87.6" y="154.5">IO21</text>
<text x="194.3" y="151.7">Level_Shifting_10MHz</text>
<text x="50.9" y="158.3">1k</text>
<text x="87.6" y="157.1">IO22</text>
<text x="87.6" y="159.6">IO23</text>
<text x="53.8" y="164.7">GND</text>
<text x="86.6" y="162.2">IOA25</text>
<text x="86.6" y="164.7">IOA26</text>
<text x="86.6" y="167.2">IOA27</text>
<text x="86.6" y="169.8">IOA32</text>
<text x="86.6" y="172.3">IOA33</text>
<text x="42.3" y="177.6">3.3V</text>
<text x="53.7" y="177.6">3.3V</text>
<text x="87.9" y="179.9">IA36</text>
<text x="87.9" y="174.9">IA34</text>
<text x="87.9" y="177.4">IA35</text>
<text x="48.3" y="183.7">C1</text>
<text x="59.7" y="183.7">C2</text>
<text x="80.9" y="182.4" transform="rotate(-90 80.9 182.4)">GND</text>
<text x="87.9" y="182.5">IA39</text>
<text x="101.6" y="182.5">TP43</text>
<text x="48.3" y="186.3">10uF</text>
<text x="59.7" y="186.3">0.1uF</text>
<text x="78" y="191.4">GND</text>
<text x="42.4" y="192.6">GND</text>
<text x="53.8" y="192.6">GND</text>
</g>
<text font-size="1.3" fill="#840084" x="70.5" y="41.5">10V</text>
<g font-size="1.3" fill="#a90000">
<text x="229.8" y="40.4">3</text>
<text x="229.8" y="37.8">4</text>
<text x="44.4" y="45.5">1</text>
<text x="229.8" y="45.5">1</text>
<text x="229.8" y="42.9">2</text>
<text x="44.4" y="48">2</text>
<text x="44.4" y="50.5">3</text>
<text x="44.4" y="53.1">4</text>
<text x="44.4" y="55.6">5</text>
<text x="44.4" y="58.2">6</text>
<text x="44.4" y="60.7">7</text>
<text x="44.4" y="63.2">8</text>
<text x="44.4" y="65.8">9</text>
<text x="43.8" y="68.3">10</text>
<text x="79.8" y="113.7" transform="rotate(-90 79.8 113.7)">2</text>
<text x="65.3" y="116.6">3</text>
<text x="92.7" y="117.9">34</text>
<text x="92.7" y="115.3">35</text>
<text x="92.7" y="124.2">24</text>
<text x="92.7" y="121.7">25</text>
<text x="92.7" y="129.3">14</text>
<text x="92.7" y="131.8">23</text>
<text x="92.7" y="126.7">29</text>
<text x="92.7" y="135.6">26</text>
<text x="92.7" y="140.7">13</text>
<text x="92.7" y="138.2">16</text>
<text x="92.7" y="148.3">30</text>
<text x="92.7" y="150.9">31</text>
<text x="92.7" y="153.4">33</text>
<text x="92.7" y="156">36</text>
<text x="92.7" y="161">10</text>
<text x="92.7" y="158.5">37</text>
<text x="92.7" y="163.6">11</text>
<text x="92.7" y="166.1">12</text>
<text x="93.3" y="173.7">6</text>
<text x="93.3" y="168.7">8</text>
<text x="93.3" y="171.2">9</text>
<text x="93.3" y="178.8">4</text>
<text x="93.3" y="176.3">7</text>
<text x="79.8" y="184.9" transform="rotate(-90 79.8 184.9)">1</text>
<text x="93.3" y="181.4">5</text>
</g>
<g font-size="1.3" fill="#0000c2">
<text x="59.6" y="59">use</text>
<text x="60.7" y="57">Close</text>
<text x="64" y="59">CTS</text>
<text x="67.1" y="57">jumper</text>
<text x="68.6" y="59">for</text>
<text x="72.4" y="59">VCCIO</text>
<text x="74.8" y="57">to</text>
<text x="62.2" y="61.1">power</text>
<text x="68.9" y="61.1">output</text>
<text x="116.8" y="120.4">Use</text>
<text x="116.8" y="122.9">IO0:</text>
<text x="116.8" y="125.5">IO2:</text>
<text x="121.5" y="120.4">boot</text>
<text x="121.8" y="122.9">Pull-up</text>
<text x="121.8" y="125.5">Pull-down</text>
<text x="126.8" y="120.4">control</text>
<text x="130.6" y="122.9">at</text>
<text x="133" y="125.5">at</text>
<text x="133.6" y="122.9">boot.</text>
<text x="134.7" y="120.4">pins</text>
<text x="136.1" y="125.5">boot.</text>
<text x="139.5" y="122.9">Can</text>
<text x="139.8" y="120.4">with</text>
<text x="142" y="125.5">Boot</text>
<text x="144.3" y="122.9">be</text>
<text x="144.8" y="120.4">caution:</text>
<text x="147.5" y="125.5">mode.</text>
<text x="147.7" y="122.9">used</text>
<text x="153.3" y="122.9">a</text>
<text x="153.6" y="120.4">0,</text>
<text x="155.6" y="122.9">stat</text>
<text x="156.5" y="120.4">2,</text>
<text x="159.5" y="120.4">5,</text>
<text x="160.4" y="122.9">LED.</text>
<text x="162.5" y="120.4">12,</text>
<text x="166.7" y="120.4">15</text>
<text x="116.8" y="128">IO5:</text>
<text x="116.8" y="130.6">IO12:</text>
<text x="121.8" y="128">Pull-up</text>
<text x="123" y="130.6">Pull-down</text>
<text x="130.6" y="128">at</text>
<text x="133.6" y="128">boot.</text>
<text x="134.2" y="130.6">at</text>
<text x="137.3" y="130.6">boot.</text>
<text x="139.5" y="128">SDIO</text>
<text x="143.2" y="130.6">LDO</text>
<text x="145.1" y="128">timing.</text>
<text x="148" y="130.6">voltage.</text>
<text x="116.8" y="133.1">IO15:</text>
<text x="123" y="133.1">Pull-up.</text>
<text x="132.4" y="133.1">TX0</text>
<text x="136.9" y="133.1">debug</text>
<text x="143.8" y="133.1">active.</text>
<text x="35.5" y="156.3">Device</text>
<text x="37.3" y="160.4">oscillator</text>
<text x="37.4" y="158.3">identifies</text>
<text x="42.8" y="156.3">Sense</text>
<text x="35.3" y="162.4">type</text>
<text x="40.4" y="162.4">/</text>
<text x="42.9" y="162.4">model</text>
<text x="83.8" y="187.7">ESP32-WROVER-IE-N16R8</text>
<text x="111.3" y="187.7">(u.FL</text>
<text x="117.2" y="187.7">antenna)</text>
</g>
<g font-size="1.3" fill="#725600">
<text x="194.3" y="106.5">File:</text>
<text x="199.5" y="106.5">Power.kicad_sch</text>
<text x="194.3" y="116.6">File:</text>
<text x="199.5" y="116.6">USB.kicad_sch</text>
<text x="194.3" y="126.8">File:</text>
<text x="199.5" y="126.8">GNSS.kicad_sch</text>
<text x="194.3" y="136.9">File:</text>
<text x="199.5" y="136.9">Ethernet.kicad_sch</text>
<text x="194.3" y="147.1">File:</text>
<text x="199.5" y="147.1">Level_Shifting.kicad_sch</text>
<text x="194.3" y="158.5">File:</text>
<text x="199.5" y="158.5">Level_Shifting_10MHz.kicad_sch</text>
</g>
<g font-size="1" fill="#840000">
<text x="233.4" y="41.4">SDA</text>
<text x="233.4" y="38.8">SCL</text>
<text x="233.3" y="46.4">GND</text>
<text x="233.4" y="43.9">3V3</text>
</g>
<g font-size=".8" fill="#840000">
<text x="156.9" y="45.7">G</text>
<text x="157" y="43.2">Y</text>
<text x="156.9" y="48.2">R</text>
<text x="156.9" y="63.5">G</text>
<text x="157" y="60.9">Y</text>
<text x="156.9" y="66">R</text>
</g>
</svg>
